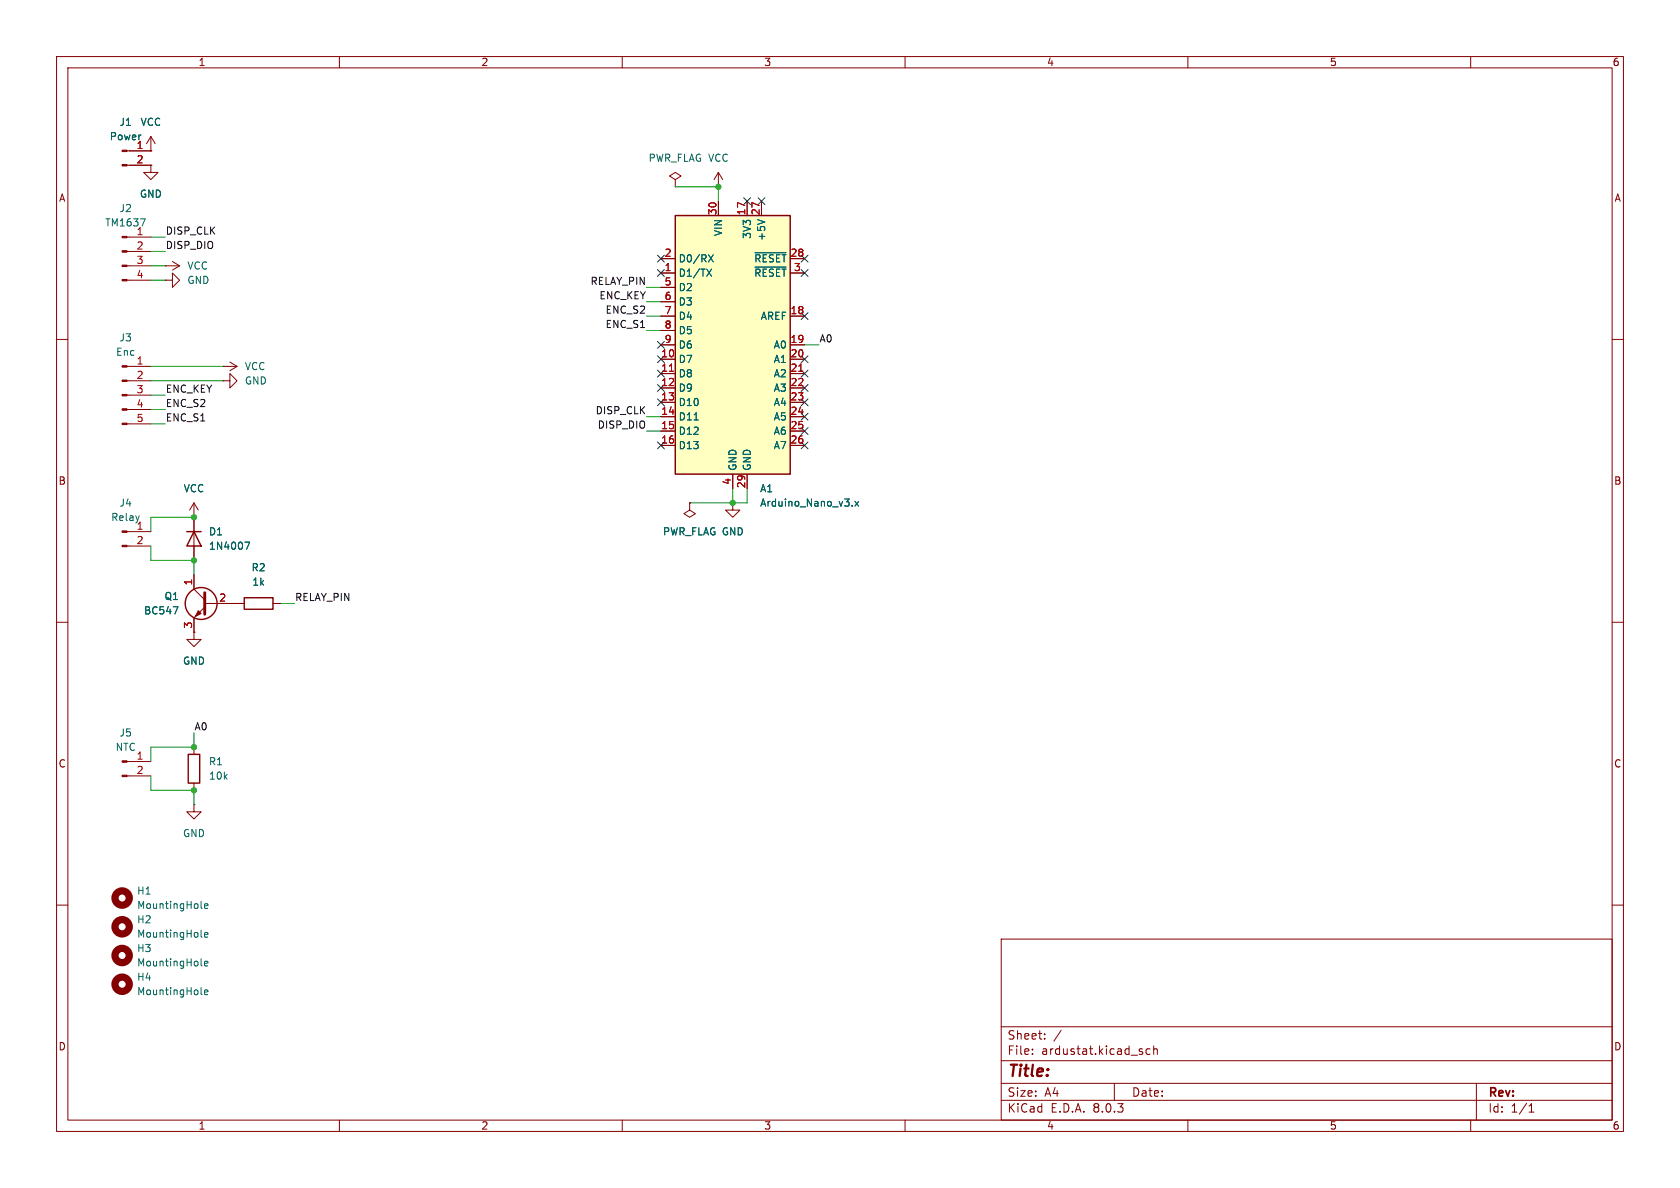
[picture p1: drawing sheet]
<svg xmlns="http://www.w3.org/2000/svg" width="297mm" height="210mm" viewBox="0 0 297 210" stroke-linecap="round" stroke-linejoin="round" font-family="sans-serif">
<g fill="none" stroke="#840000" stroke-width=".18">
<path d="M10 10h277v190h-277zM12 12h273v186h-273zM60 10v2M110 10v2M160 10v2M210 10v2M260 10v2M22.5 29.2h4.2M22.5 26.7h4.2M26.7 29.2v1.3h1.2l-1.2 1.3-1.3-1.3h1.3M26.7 29.2h.1M119.4 31.8l1-.7-1-.6-1 .6 1 .7v1.2"/>
<path d="M119.4 33h.1M127 33h.1M127 30.5l-.8 1.3M127 30.5v2.5M127 30.5l.8 1.3M10 60h2M22.5 49.5h4.2M22.5 47h4.2M22.5 44.5h4.2M22.5 41.9h4.2M285 60h2M22.5 74.9h4.2"/>
<path d="M22.5 72.4h4.2M22.5 69.9h4.2M22.5 67.3h4.2M22.5 64.8h4.2M39.4 67.3h1.2v-1.3l1.3 1.3-1.3 1.3v-1.3M39.4 67.3h.1M39.4 64.8h.1M39.4 64.8h2.5M40.6 64l1.3 .8M41.9 64.8l-1.3 .7M22.5 96.5h4.2M22.5 94h4.2"/>
<path d="M34.3 91.4h.1M34.3 88.9v2.5M34.3 88.9l-.8 1.3M34.3 88.9l.8 1.3M121.9 88.9v1.3l-1 .6 1 .6 1-.6-1-.6M121.9 88.9h.1M129.5 88.9v1.3h1.3l-1.3 1.2-1.2-1.2h1.2M129.5 88.9h.1M10 110h2M34.3 101.6v2.5l1.9 1.9M36.2 107.3l-1.9 1.9v2.6M36.2 106.7h7"/>
<path d="M48.3 106.7h1.2M285 110h2M22.5 137.2h4.2M22.5 134.6h4.2M34.3 132.1v1.3M34.3 138.4v1.3M10 160h2M285 160h2M177 166h108v32h-108zM60 198v2M110 198v2M160 198v2"/>
<path d="M177 194.5h108M177 191.5h108M177 187.5h108M177 181.5h108M182.5 186.3v.1M182.5 185.5v.1M184.7 183.6v.1M184.7 182.8v.1M187.6 182.1l-1.3 2M197 191.5v3M203.3 185.5l-.4-.1-.3 .3v.4l.1 .2h.6M204 185.5l.2-.1 .3 .1 .1 .9"/>
<path d="M204 184.9v1.5M210 198v2M260 198v2M261 191.5v6.5M270.3 196.6h.9M270.3 195.5l.4-.4v1.5"/>
</g>
<g fill="none" stroke="#840000" stroke-width=".25">
<path d="M43.2 105.7h5.1v2h-5.1zM33.3 133.4h2v5h-2z"/>
<circle cx="35.6" cy="106.7" r="2.82"/>
</g>
<path d="M36.2 104.8v3.8" fill="none" stroke="#840000" stroke-width=".51"/>
<g fill="#840000" stroke="#840000" stroke-width=".18">
<path d="M35.1 108l.5 .5-1.1 .5z"/>
<path d="M21.6 137h.9v.3h-.9z"/>
<path d="M21.6 134.5h.9v.2h-.9z"/>
<path d="M21.6 29.1h.9v.2h-.9z"/>
<path d="M21.6 26.5h.9v.3h-.9z"/>
<path d="M21.6 74.8h.9v.3h-.9z"/>
<path d="M21.6 72.3h.9v.2h-.9z"/>
<path d="M21.6 69.7h.9v.3h-.9z"/>
<path d="M21.6 67.2h.9v.2h-.9z"/>
<path d="M21.6 64.6h.9v.3h-.9z"/>
<path d="M21.6 96.4h.9v.2h-.9z"/>
<path d="M21.6 93.9h.9v.2h-.9z"/>
<path d="M21.6 49.4h.9v.3h-.9z"/>
<path d="M21.6 46.9h.9v.2h-.9z"/>
<path d="M21.6 44.3h.9v.3h-.9z"/>
<path d="M21.6 41.8h.9v.2h-.9z"/>
</g>
<path d="M24.8 38.7h.9l-.6 1.2M30.6 107.3h.9l-.6 1.2M35.5 175.7l.2 .1M36.2 175.4l.6-.1-.1-.2-.4-.1-.1 .2v.6h.5" fill="none" stroke="#006464" stroke-width=".18"/>
<circle cx="21.6" cy="174" r="1.27" fill="none" stroke="#840000" stroke-width="1.3"/>
<path d="M119.4 38.1h20.3v45.7h-20.3z" fill="#ffffc2"/>
<path d="M119.4 38.1h20.3v45.7h-20.3zM33 94h2.6M34.3 94l1.3 2.5h-2.6z" fill="none" stroke="#840000" stroke-width=".25"/>
<g fill="none" stroke="#840000" stroke-width=".18">
<path d="M22.9 26.7h3.8M22.9 29.2h3.8M26.7 26.7h.1M26.7 29.2h.1M26.7 24.1l-.8 1.3M26.7 24.1v2.6M26.7 24.1l.7 1.3M127 35.6v2.5M132.1 35.6v2.5M134.6 35.6v2.5M29.2 47h.1M29.2 49.5h1.3v-1.2l1.2 1.2-1.2 1.3v-1.3"/>
<path d="M29.2 49.5h.1M29.2 47h2.5M30.5 46.2l1.2 .8M31.7 47l-1.2 .8M116.8 48.3h2.6M116.8 55.9h2.6M116.8 45.7h2.6M116.8 50.8h2.6M116.8 53.3h2.6M116.8 58.4h2.6M139.7 48.3h2.5M139.7 55.9h2.5"/>
<path d="M139.7 45.7h2.5M116.8 63.5h2.6M116.8 66h2.6M116.8 68.6h2.6M116.8 71.1h2.6M116.8 73.7h2.6M116.8 76.2h2.6M116.8 78.7h2.6M116.8 61h2.6M139.7 63.5h2.5M139.7 66h2.5M139.7 68.6h2.5"/>
<path d="M139.7 71.1h2.5M139.7 73.7h2.5M139.7 76.2h2.5M139.7 78.7h2.5M139.7 61h2.5M34.3 91.4h.1M34.3 91.4v7.7M121.9 88.9h.1M129.5 88.9h.1M129.5 83.8v2.6M132.1 83.8v2.6M34.3 111.8v1.2h1.3l-1.3 1.3-1.3-1.3h1.3"/>
<path d="M34.3 111.8h.1M34.3 101.6v2.5M34.3 109.2v2.6M36.8 106.7h6.4M48.3 106.7h1.2M34.3 142.2v1.3h1.3l-1.3 1.3-1.3-1.3h1.3M34.3 142.2h.1"/>
</g>
<g fill="none" stroke="#006464" stroke-width=".18">
<path d="M133.9 38.8l1.3 .5M124.9 47.6l.9 1.2M125.2 45l.9 1.3M125.8 47.6l-.9 1.2M126.1 45l-.9 1.3M133.5 44.7h5.5M133.5 47.2h5.5M122.7 74.2h.7M43.3 95.8h.8l-.5 1.3M150.7 89.4v.1M151.1 88.6l.7 .9M151.8 88.6l-.7 .9"/>
<path d="M30.6 107.3h.9l-.6 1.2M35.5 170.6l.2 .2M35.5 165.5l.2 .2M35.5 160.4l.2 .2M36.2 170.3l.6-.1-.1-.2-.4-.1-.1 .2v.6h.5M36.2 160.2l.6-.1-.1-.3h-.4l-.1 .1v.6h.5M36.2 165.3l.6-.2-.1-.2-.4-.1-.1 .2v.6h.5"/>
</g>
<path d="M118.4 65.6h.7M141.2 65.6h.7" fill="none" stroke="#a90000" stroke-width=".18"/>
<g fill="none" stroke="#840000" stroke-width="1.3">
<circle cx="21.6" cy="158.7" r="1.27"/>
<circle cx="21.6" cy="163.8" r="1.27"/>
<circle cx="21.6" cy="168.9" r="1.27"/>
</g>
<g fill="none" stroke="#009600" stroke-width=".18">
<path d="M119.4 33h7.6v2.6M26.7 49.5h2.5M26.7 44.5h2.5M26.7 41.9h2.5M26.7 47h2.5M114.3 58.4h2.5M114.3 50.8h2.5M114.3 53.3h2.5M114.3 55.9h2.5M26.7 74.9h2.5M26.7 69.9h2.5M26.7 72.4h2.5"/>
<path d="M26.7 67.3h12.7M26.7 64.8h12.7M114.3 76.2h2.5M114.3 73.7h2.5M142.2 61h2.6M26.7 96.5v2.6h7.6v2.5M34.3 91.4h-7.6v2.6M129.5 86.4v2.5M132.1 86.4v2.5h-10.2M49.5 106.7h2.6M26.7 137.2v2.5h7.6v2.5M34.3 129.5v2.6h-7.6v2.5"/>
</g>
<g fill="none" stroke="#000084" stroke-width=".18">
<path d="M131.5 35l1.2 1.2M132.7 35l-1.2 1.2M134 35l1.2 1.2M135.2 35l-1.2 1.2M116.2 45.1l1.2 1.2M116.2 47.7l1.2 1.2M117.4 45.1l-1.2 1.2M117.4 47.7l-1.2 1.2M141.6 45.1l1.2 1.2M141.6 47.7l1.2 1.2M141.6 55.3l1.2 1.2M142.8 45.1l-1.2 1.2"/>
<path d="M142.8 47.7l-1.2 1.2M142.8 55.3l-1.2 1.2M116.2 62.9l1.2 1.2M116.2 70.5l1.2 1.2M116.2 78.1l1.2 1.2M116.2 65.4l1.2 1.2M116.2 68l1.2 1.2M116.2 60.4l1.2 1.2M117.4 62.9l-1.2 1.2M117.4 70.5l-1.2 1.2M117.4 78.1l-1.2 1.2M117.4 65.4l-1.2 1.2"/>
<path d="M117.4 68l-1.2 1.2M117.4 60.4l-1.2 1.2M141.6 62.9l1.2 1.2M141.6 65.4l1.2 1.2M141.6 68l1.2 1.2M141.6 75.6l1.2 1.2M141.6 78.1l1.2 1.2M141.6 73.1l1.2 1.2M141.6 70.5l1.2 1.2M142.8 62.9l-1.2 1.2M142.8 65.4l-1.2 1.2M142.8 68l-1.2 1.2"/>
<path d="M142.8 75.6l-1.2 1.2M142.8 78.1l-1.2 1.2M142.8 73.1l-1.2 1.2M142.8 70.5l-1.2 1.2"/>
</g>
<g fill="#009600" stroke="#009600" stroke-width=".18">
<circle cx="34.3" cy="99.1" r=".46"/>
<circle cx="34.3" cy="132.1" r=".46"/>
<circle cx="34.3" cy="139.7" r=".46"/>
<circle cx="34.3" cy="91.4" r=".46"/>
<circle cx="127" cy="33" r=".46"/>
<circle cx="129.5" cy="88.9" r=".46"/>
</g>
<text font-size="2.8" fill="#840000" x="178" y="190.9">Title:</text>
<g font-size="2.1" fill="#840000">
<text x="178" y="184">Sheet:</text>
<text x="178" y="186.7">File:</text>
<text x="184.1" y="186.7">ardustat.kicad_sch</text>
<text x="178" y="196.9">KiCad</text>
<text x="178" y="194.1">Size:</text>
<text x="184.7" y="194.1">A4</text>
<text x="185.7" y="196.9">E.D.A.</text>
<text x="193.3" y="196.9">8.0.3</text>
<text x="200" y="194.1">Date:</text>
<text x="263" y="194.3">Rev:</text>
<text x="263" y="196.9">Id:</text>
<text x="267.1" y="196.9">1/1</text>
</g>
<g font-size="1.8" fill="#840000">
<text x="35" y="11.9">1</text>
<text x="85" y="11.9">2</text>
<text x="135" y="11.9">3</text>
<text x="185" y="11.9">4</text>
<text x="235" y="11.9">5</text>
<text x="285" y="11.9">6</text>
<text x="10.3" y="35.9">A</text>
<text x="285.3" y="35.9">A</text>
<text x="10.3" y="85.9">B</text>
<text x="285.3" y="85.9">B</text>
<text x="10.3" y="135.9">C</text>
<text x="285.3" y="135.9">C</text>
<text x="10.3" y="185.9">D</text>
<text x="285.3" y="185.9">D</text>
<text x="35" y="199.9">1</text>
<text x="85" y="199.9">2</text>
<text x="135" y="199.9">3</text>
<text x="185" y="199.9">4</text>
<text x="235" y="199.9">5</text>
<text x="285" y="199.9">6</text>
</g>
<g font-size="1.8" fill="#006464">
<text x="21" y="22.5">J1</text>
<text x="24.8" y="22.5">VCC</text>
<text x="19.3" y="25">Power</text>
<text x="114.6" y="28.8">PWR_FLAG VCC</text>
<text x="24.6" y="35.2">GND</text>
<text x="18.5" y="40.2">TM1637</text>
<text x="21" y="37.7">J2</text>
<text x="24.1" y="41.7">1</text>
<text x="127.9" y="41.8" transform="rotate(-90 127.9 41.8)">VIN</text>
<text x="33" y="47.9">VCC</text>
<text x="119.9" y="46.6">D0/RX</text>
<text x="132.9" y="42.3" transform="rotate(-90 132.9 42.3)">3V3</text>
<text x="133.2" y="46.6">~{RESET}</text>
<text x="135.5" y="42.7" transform="rotate(-90 135.5 42.7)">+5V</text>
<text x="33" y="50.4">GND</text>
<text x="119.9" y="49.1">D1/TX</text>
<text x="119.9" y="51.7">D2</text>
<text x="133.2" y="49.1">~{RESET}</text>
<text x="119.9" y="54.2">D3</text>
<text x="119.9" y="56.7">D4</text>
<text x="119.9" y="59.3">D5</text>
<text x="134.4" y="56.7">AREF</text>
<text x="20.4" y="63.1">Enc</text>
<text x="21" y="60.6">J3</text>
<text x="43.2" y="65.6">VCC</text>
<text x="119.9" y="64.4">D7</text>
<text x="119.9" y="61.8">D6</text>
<text x="136.7" y="61.8">A0</text>
<text x="136.7" y="64.4">A1</text>
<text x="43.2" y="68.2">GND</text>
<text x="119.9" y="66.9">D8</text>
<text x="119.9" y="69.4">D9</text>
<text x="119.9" y="72">D10</text>
<text x="136.7" y="66.9">A2</text>
<text x="136.7" y="69.4">A3</text>
<text x="136.7" y="72">A4</text>
<text x="119.9" y="74.5">D11</text>
<text x="119.9" y="77.1">D12</text>
<text x="136.7" y="74.5">A5</text>
<text x="136.7" y="77.1">A6</text>
<text x="119.9" y="79.6">D13</text>
<text x="130.4" y="83.3" transform="rotate(-90 130.4 83.3)">GND</text>
<text x="132.9" y="83.3" transform="rotate(-90 132.9 83.3)">GND</text>
<text x="136.7" y="79.6">A7</text>
<text x="21" y="89.8">J4</text>
<text x="32.4" y="87.2">VCC</text>
<text x="134.3" y="87.2">A1</text>
<text x="134.3" y="89.8">Arduino_Nano_v3.x</text>
<text x="19.6" y="92.3">Relay</text>
<text x="24.1" y="93.7">1</text>
<text x="36.8" y="94.8">D1</text>
<text x="117.1" y="94.8">PWR_FLAG GND</text>
<text x="36.8" y="97.4">1N4007</text>
<text x="44.4" y="101.2">R2</text>
<text x="29" y="106.3">Q1</text>
<text x="44.5" y="103.7">1k</text>
<text x="25.4" y="108.8">BC547</text>
<text x="32.3" y="117.7">GND</text>
<text x="21" y="130.4">J5</text>
<text x="20.3" y="132.9">NTC</text>
<text x="24.1" y="134.4">1</text>
<text x="36.8" y="135.5">R1</text>
<text x="36.8" y="138">10k</text>
<text x="32.3" y="148.2">GND</text>
<text x="24.1" y="158.3">H1</text>
<text x="24.1" y="160.9">MountingHole</text>
<text x="24.1" y="163.4">H2</text>
<text x="24.1" y="166">MountingHole</text>
<text x="24.1" y="173.6">H4</text>
<text x="24.1" y="168.5">H3</text>
<text x="24.1" y="171">MountingHole</text>
<text x="24.1" y="176.1">MountingHole</text>
</g>
<g font-size="1.8" fill="#a90000">
<text x="24.1" y="26.4">1</text>
<text x="24.1" y="29">2</text>
<text x="126.7" y="38.1" transform="rotate(-90 126.7 38.1)">30</text>
<text x="131.8" y="38.1" transform="rotate(-90 131.8 38.1)">17</text>
<text x="134.4" y="38.1" transform="rotate(-90 134.4 38.1)">27</text>
<text x="24.1" y="44.2">2</text>
<text x="24.1" y="46.7">3</text>
<text x="117.4" y="45.5">2</text>
<text x="139.7" y="45.5">28</text>
<text x="24.1" y="49.3">4</text>
<text x="117.4" y="48">1</text>
<text x="117.4" y="50.5">5</text>
<text x="117.4" y="53.1">6</text>
<text x="140.3" y="48">3</text>
<text x="117.4" y="55.6">7</text>
<text x="117.4" y="58.2">8</text>
<text x="139.7" y="55.6">18</text>
<text x="24.1" y="64.5">1</text>
<text x="116.8" y="63.2">10</text>
<text x="116.8" y="65.8">11</text>
<text x="117.4" y="60.7">9</text>
<text x="139.7" y="60.7">19</text>
<text x="139.7" y="63.2">20</text>
<text x="139.7" y="65.8">21</text>
<text x="24.1" y="67.1">2</text>
<text x="24.1" y="69.6">3</text>
<text x="116.8" y="68.3">12</text>
<text x="116.8" y="70.9">13</text>
<text x="139.7" y="68.3">22</text>
<text x="139.7" y="70.9">23</text>
<text x="24.1" y="72.1">4</text>
<text x="24.1" y="74.7">5</text>
<text x="116.8" y="73.4">14</text>
<text x="116.8" y="75.9">15</text>
<text x="139.7" y="73.4">24</text>
<text x="139.7" y="75.9">25</text>
<text x="116.8" y="78.5">16</text>
<text x="139.7" y="78.5">26</text>
<text x="129.3" y="85.8" transform="rotate(-90 129.3 85.8)">4</text>
<text x="131.8" y="86.4" transform="rotate(-90 131.8 86.4)">29</text>
<text x="24.1" y="96.3">2</text>
<text x="34" y="103.6" transform="rotate(-90 34 103.6)">1</text>
<text x="38.7" y="106.4">2</text>
<text x="34" y="111.2" transform="rotate(-90 34 111.2)">3</text>
<text x="24.1" y="136.9">2</text>
</g>
<g font-size="1.8" fill="#0f0f0f">
<text x="29.2" y="41.6">DISP_CLK</text>
<text x="29.2" y="44.1">DISP_DIO</text>
<text x="104.3" y="50.5">RELAY_PIN</text>
<text x="105.9" y="53">ENC_KEY</text>
<text x="107" y="55.5">ENC_S2</text>
<text x="107" y="58.1">ENC_S1</text>
<text x="144.8" y="60.6">A0</text>
<text x="29.2" y="69.5">ENC_KEY</text>
<text x="29.2" y="72">ENC_S2</text>
<text x="29.2" y="74.6">ENC_S1</text>
<text x="105.2" y="73.3">DISP_CLK</text>
<text x="105.6" y="75.9">DISP_DIO</text>
<text x="52.1" y="106.3">RELAY_PIN</text>
<text x="34.3" y="129.2">A0</text>
</g>
</svg>
